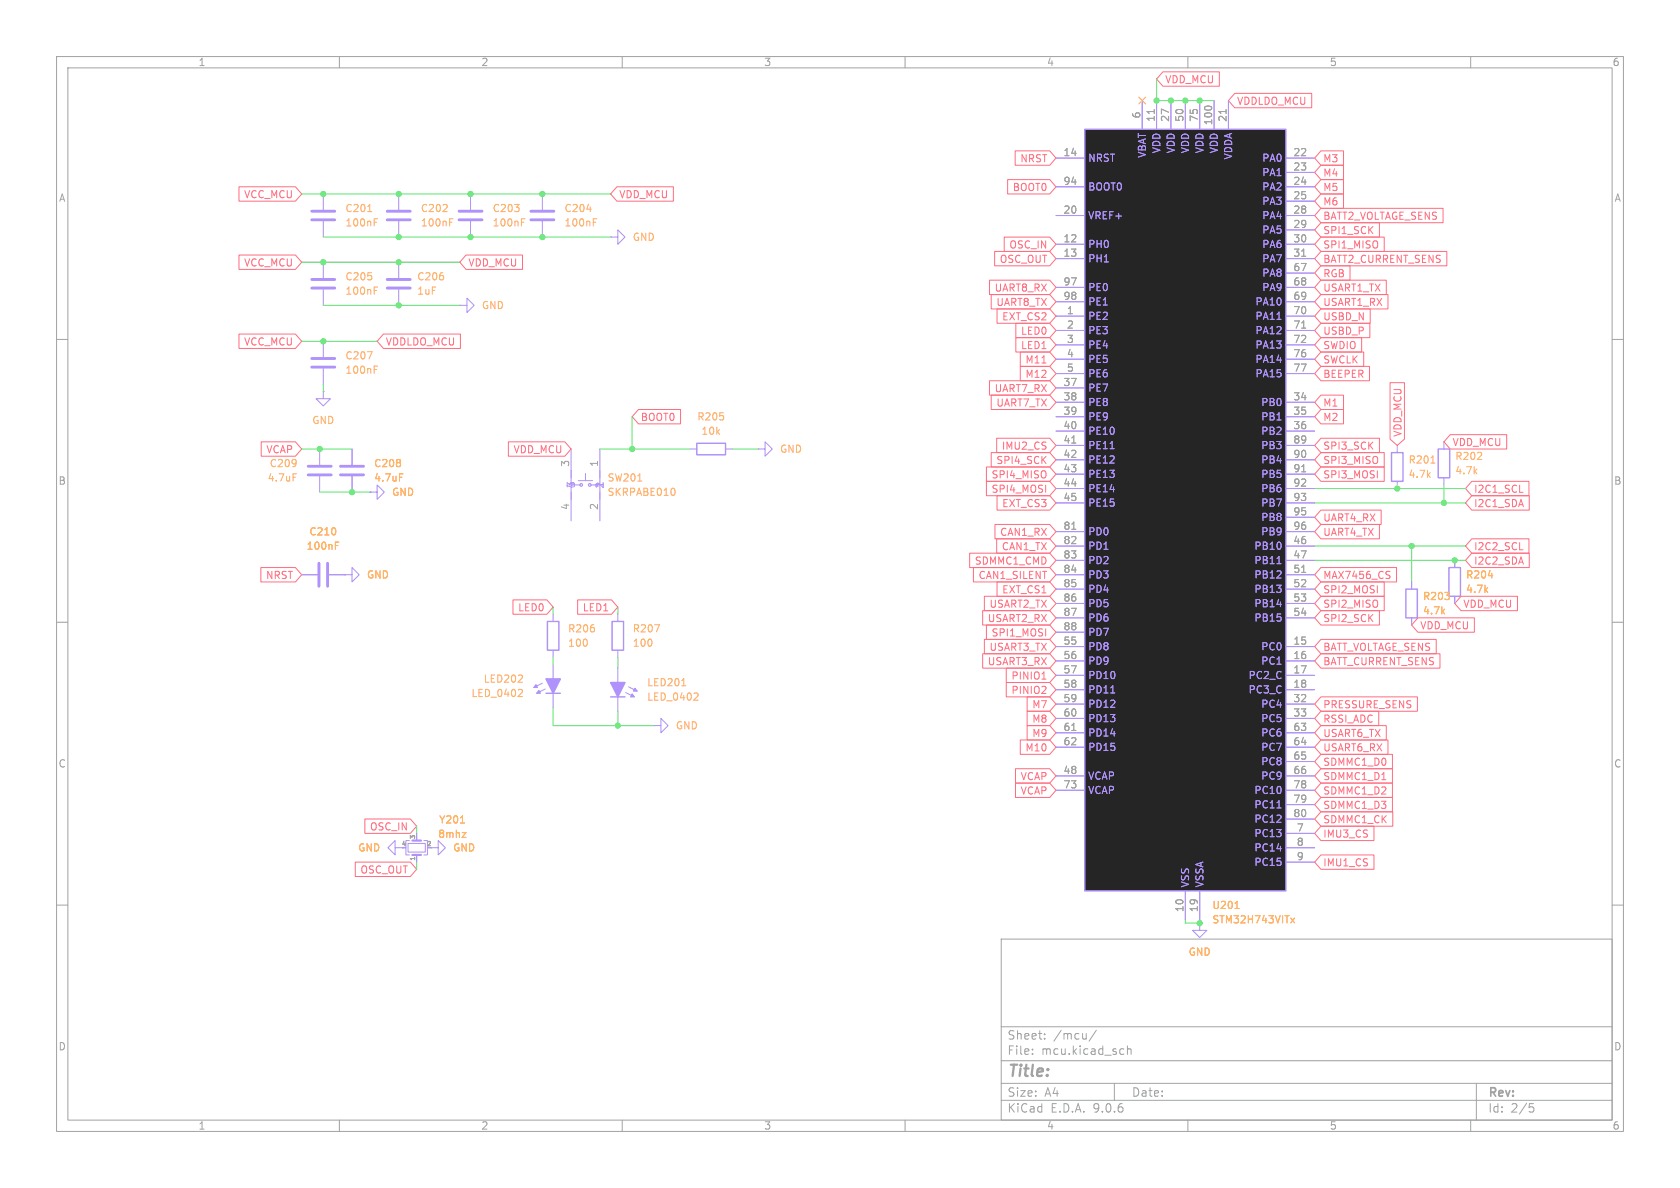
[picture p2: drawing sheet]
<svg xmlns="http://www.w3.org/2000/svg" width="297mm" height="210mm" viewBox="0 0 297 210" stroke-linecap="round" stroke-linejoin="round" font-family="sans-serif">
<g fill="none" stroke="#a2a2a2" stroke-width=".18">
<path d="M10 10h277v190h-277zM12 12h273v186h-273zM60 10v2M110 10v2M160 10v2M210 10v2M260 10v2M10 60h2M285 60h2M10 110h2M285 110h2M10 160h2"/>
<path d="M177 166h108v32h-108zM285 160h2M60 198v2M110 198v2M160 198v2M177 194.5h108M177 191.5h108M177 187.5h108M177 181.5h108M182.5 186.3v.1M182.5 185.5v.1M184.7 183.6v.1"/>
<path d="M184.7 182.8v.1M193.8 182.1l-1.3 2M197 191.5v3M198.2 185.4l.5 .1M198.7 186.3l-.5 .1M199.3 185.5l.2-.1 .4 .1 .1 .9M199.3 184.9v1.5M210 198v2M260 198v2M261 191.5v6.5M270.4 195.1h.7M270.5 195.7h.4l.3 .3-.2 .5-.5 .1"/>
</g>
<path d="M254.3 79.4h2v5.1h-2zM108.2 109.9h2v5h-2zM248.5 104.1h2.1v5.1h-2.1zM107.9 123.2h2.6" fill="none" stroke="#af92fb" stroke-width=".25"/>
<g fill="none" stroke="#af92fb" stroke-width=".18">
<path d="M57.1 34.3v2.8M57.1 39.1v2.8M70.5 34.3v2.8M70.5 39.1v2.8M57.1 46.4v2.7M57.1 51.2v2.8M70.5 46.4v2.7M70.5 51.2v2.8M62.2 79.4v2.8M101 79.4v12.7M106 79.4v12.7M255.3 78.1v1.3"/>
<path d="M62.2 84.2v2.8M65.4 87h1.3v-1.3l1.2 1.3-1.2 1.3v-1.3M65.4 87h.1M101 85.7h1.7M102.2 85h2.6M103.5 83.7v1.3M104.3 85.7h1.7M255.3 84.5v1.2M109.2 108.6v1.3M109.2 114.9v1.3M109.2 118.1v7.6M249.6 102.9v1.2"/>
<path d="M249.6 109.2v1.3M110.6 122.4l1.5 .8M111.1 121.4l1.5 .8M111.8 122.7l-.3 .5M112.3 121.7l-.3 .5M115.6 128.3h1.2v-1.3l1.3 1.3-1.3 1.2v-1.2M115.6 128.3h.1"/>
<circle cx="102.7" cy="85.7" r=".25"/>
<circle cx="104.3" cy="85.7" r=".25"/>
</g>
<g fill="none" stroke="#ffb45b" stroke-width=".18">
<path d="M65 37.4h.7M66.2 39.3h.4M66.2 38.7h.6M79.5 39.3h.4M79.5 38.7h.6M66.2 51.3h.4M66.2 50.7h.6M70.6 83.8h.6M112.7 85h.8M119.2 86.4l.1 .4-.1 .7M115.7 110.4h.9l-.6 1.3M120.5 121.2h.7"/>
<path d="M123.2 122.5l.2 .2v.3l-.8 .8h.8"/>
</g>
<path d="M107.9 120.7h2.6l-1.3 2.5z" fill="#af92fb" stroke="#af92fb" stroke-width=".25"/>
<g fill="#af92fb" stroke="#af92fb" stroke-width=".18">
<path d="M112.3 121.7l.3 .5h-.6z"/>
<path d="M111.8 122.7l.3 .5h-.6z"/>
</g>
<path d="M55.1 37.3h4.1M55.1 38.9h4.1M68.5 37.3h4M68.5 38.9h4M55.1 49.4h4.1M55.1 50.9h4.1M68.5 49.4h4M68.5 50.9h4M60.2 82.4h4.1M60.2 83.9h4.1" fill="none" stroke="#af92fb" stroke-width=".51"/>
<path d="M191.8 22.9h35.5v134.6h-35.5z" fill="#252526"/>
<path d="M191.8 22.9h35.5v134.6h-35.5zM123.2 78.4h5.1v2h-5.1zM246 80h2v5.1h-2zM96.8 109.9h2v5h-2zM256.2 100.3h2v5.1h-2zM96.5 122.6h2.6" fill="none" stroke="#af92fb" stroke-width=".25"/>
<g fill="none" stroke="#af92fb" stroke-width=".18">
<path d="M201.9 17.8v5.1M204.5 17.8v5.1M207 17.8v5.1M209.5 17.8v5.1M212.1 17.8v5.1M214.6 17.8v5.1M217.2 17.8v5.1M83.2 34.3v2.8M83.2 39.1v2.8M95.9 34.3v2.8M95.9 39.1v2.8M186.7 27.9h5.1"/>
<path d="M186.7 33h5.1M186.7 38.1h5.1M227.3 27.9h5.1M227.3 33h5.1M227.3 38.1h5.1M227.3 30.5h5.1M227.3 35.6h5.1M81.3 54h1.2v-1.3l1.3 1.3-1.3 1.2v-1.2M81.3 54h.1M107.9 41.9h1.3v-1.3l1.3 1.3-1.3 1.3v-1.3M107.9 41.9h.1M186.7 43.2h5.1"/>
<path d="M186.7 45.7h5.1M186.7 50.8h5.1M186.7 53.3h5.1M186.7 55.9h5.1M186.7 58.4h5.1M225.8 56.5h.7M227.3 43.2h5.1M227.3 45.7h5.1M227.3 50.8h5.1M227.3 53.3h5.1M227.3 55.9h5.1M227.3 58.4h5.1"/>
<path d="M227.3 40.6h5.1M227.3 48.3h5.1M56.5 79.4v2.8M57.1 69.2v1.3h1.3l-1.3 1.3-1.2-1.3h1.2M57.1 69.2h.1M57.1 60.3v2.8M57.1 65.2v2.7M62.2 79.4v2.8M121.9 79.4h1.3M128.3 79.4h1.2M134 79.4h1.3v-1.3l1.2 1.3-1.2 1.2v-1.2M134 79.4h.1"/>
<path d="M186.7 61h5.1M186.7 63.5h5.1M186.7 66h5.1M186.7 68.6h5.1M186.7 71.1h5.1M186.7 73.7h5.1M186.7 76.2h5.1M186.7 78.7h5.1M196.2 79.3h.8M227.3 61h5.1M227.3 63.5h5.1M227.3 66h5.1"/>
<path d="M227.3 71.1h5.1M227.3 73.7h5.1M227.3 76.2h5.1M227.3 78.7h5.1M247 78.7v1.3M56.5 84.2v2.8M62.2 84.2v2.8M65.4 87h.1M186.7 81.3h5.1M186.7 83.8h5.1M186.7 86.4h5.1M186.7 88.9h5.1"/>
<path d="M186.7 94h5.1M186.7 96.5h5.1M186.7 99.1h5.1M225.8 99.6h.7M227.3 81.3h5.1M227.3 83.8h5.1M227.3 86.4h5.1M227.3 88.9h5.1M227.3 94h5.1M227.3 96.5h5.1M227.3 99.1h5.1M227.3 91.4h5.1"/>
<path d="M247 85.1v1.3M257.2 99.1v1.2M53.3 101.6h2.8M58.2 101.6h2.8M61 101.6h1.2v-1.3l1.3 1.3-1.3 1.3v-1.3M61 101.6h.1M97.8 108.6v1.3M97.8 114.9v1.3M97.8 117.5v7.6M186.7 101.6h5.1M186.7 104.1h5.1M186.7 106.7h5.1"/>
<path d="M186.7 109.2h5.1M186.7 111.8h5.1M186.7 114.3h5.1M186.7 116.8h5.1M186.7 119.4h5.1M227.3 101.6h5.1M227.3 104.1h5.1M227.3 106.7h5.1M227.3 109.2h5.1M227.3 114.3h5.1M227.3 116.8h5.1M227.3 119.4h5.1"/>
<path d="M249.6 102.9v1.2M249.6 109.2v1.3M257.2 105.4v1.3M94.7 121l.3 .5M95.2 122l.3 .6M95.9 120.8l-1.5 .7M96.4 121.8l-1.5 .8M186.7 121.9h5.1M186.7 124.5h5.1M186.7 127h5.1M186.7 129.5h5.1M186.7 132.1h5.1"/>
<path d="M186.7 137.2h5.1M186.7 139.7h5.1M196.4 122.5h.7M227.3 121.9h5.1M227.3 124.5h5.1M227.3 127h5.1M227.3 129.5h5.1M227.3 132.1h5.1M227.3 137.2h5.1M227.3 139.7h5.1M227.3 134.6h5.1M69.8 149.9v-1.3l-1.2 1.3 1.2 1.2v-1.2h1.3"/>
<path d="M72.1 149.1h3.1v1.5h-3.1zM72.4 148.6h-.6v2.5h.6M73.7 147.3v1.3M73.7 151.1v1.3M74.9 148.6h.7v2.5h-.7M76.2 149.9h1.3v-1.3l1.2 1.3-1.2 1.2v-1.2M209.5 157.5v5.1M212.1 157.5v5.1M225.8 142.8h.7M227.3 142.2h5.1M227.3 144.8h5.1M227.3 147.3h5.1"/>
<path d="M227.3 149.9h5.1M227.3 152.4h5.1M212.1 163.2v1.3h1.3l-1.3 1.2-1.3-1.2h1.3M212.1 163.2h.1"/>
</g>
<path d="M204.1 19.4v.7M216.8 19.4v.7M230.1 45.3h.7M230.1 58h.7M189.5 78.3h.7M189.5 93.6h.7M230.1 83.4h.7M230.1 101.2h.7M189.5 129.1h.7" fill="none" stroke="#a2a2a2" stroke-width=".18"/>
<g fill="none" stroke="#ffb45b" stroke-width=".18">
<path d="M92.2 39.3h.4M92.2 38.7h.6M103.7 37h.8M104.9 39.3h.4M104.9 38.7h.6M64.9 62.2h.9l-.6 1.2M66.2 65.3h.4M66.2 64.7h.6M51.8 83.8h.6M59.3 96.4h.4M59.3 95.8h.6M70.6 83.8h.6"/>
<path d="M253 81.9h.7M92.3 119.4v.5M263.1 101.8h.8M91.6 120.6h.8M92.1 121.9l.3 .2-.1 .3-.7 .7h.8M81.4 145.5h.7M81.7 147.2h.7l-.7 .8h.7M218.3 160.6h.8M228.2 162.3l.7 .8M228.9 162.3l-.7 .8"/>
</g>
<path d="M96.5 120h2.6l-1.3 2.6z" fill="#af92fb" stroke="#af92fb" stroke-width=".25"/>
<g fill="#af92fb" stroke="#af92fb" stroke-width=".18">
<path d="M94.7 121l.3 .5h-.6z"/>
<path d="M95.2 122l.3 .6h-.6z"/>
</g>
<path d="M81.2 37.3h4M81.2 38.9h4M93.9 37.3h4M93.9 38.9h4M55.1 63.4h4.1M55.1 64.9h4.1M54.5 82.4h4M54.5 83.9h4M56.4 99.6v4M57.9 99.6v4" fill="none" stroke="#af92fb" stroke-width=".51"/>
<path d="M72.9 151.1h1.5M72.9 148.6h1.5" fill="none" stroke="#af92fb" stroke-width=".38"/>
<g fill="none" stroke="#ff6d7f" stroke-width=".18">
<path d="M205.6 12.7h10v2.5h-10l-1.1-1.2zM218.3 16.5h13.6v2.6h-13.6l-1.1-1.3zM42.2 33h10l1.1 1.3-1.1 1.3h-10zM109.1 33h9.9v2.6h-9.9l-1.2-1.3zM178.1 31.7h7.5l1.1 1.3-1.1 1.3h-7.5zM179.5 26.7h6.1l1.1 1.2-1.1 1.3h-6.1zM233.5 34.3h4v2.5h-4l-1.1-1.2zM233.5 26.7h4v2.5h-4l-1.1-1.3zM233.5 29.2h4v2.6h-4l-1.1-1.3zM233.5 31.7h4v2.6h-4l-1.1-1.3zM233.5 36.8h21.6v2.6h-21.6l-1.1-1.3zM233.5 39.4h10.4v2.5h-10.4l-1.1-1.3z"/>
<path d="M42.2 45.1h10l1.1 1.3-1.1 1.2h-10zM42.2 59.1h10l1.1 1.2-1.1 1.3h-10zM67.8 59.1h13.6v2.5h-13.6l-1.1-1.3zM82.4 45.1h10v2.5h-10l-1.1-1.2zM174.9 49.5h10.7l1.1 1.3-1.1 1.3h-10.7zM175.2 52.1h10.4l1.1 1.2-1.1 1.3h-10.4zM175.8 44.4h9.8l1.1 1.3-1.1 1.3h-9.8zM176.3 54.6h9.3l1.1 1.3-1.1 1.3h-9.3zM177.5 41.9h8.1l1.1 1.3-1.1 1.3h-8.1zM179.6 59.7h6l1.1 1.3-1.1 1.2h-6zM179.6 57.1h6l1.1 1.3-1.1 1.3h-6zM233.5 54.6h8.7v2.6h-8.7l-1.1-1.3z"/>
<path d="M233.5 57.1h8.7v2.6h-8.7l-1.1-1.3zM233.5 59.7h7.2v2.5h-7.2l-1.1-1.2zM233.5 44.4h22.3v2.6h-22.3l-1.1-1.3zM233.5 47h5.2v2.5h-5.2l-1.1-1.2zM233.5 41.9h11.2v2.6h-11.2l-1.1-1.3zM233.5 49.5h11.6v2.6h-11.6l-1.1-1.3zM233.5 52.1h11.9v2.5h-11.9l-1.1-1.3zM46.2 78.1h6l1.1 1.3-1.1 1.2h-6zM89.9 78.1h10l1.1 1.3-1.1 1.2h-10zM112.9 72.4h7.4v2.5h-7.4l-1.1-1.2zM174.9 67.3h10.7l1.1 1.3-1.1 1.3h-10.7zM175.2 69.8h10.4l1.1 1.3-1.1 1.3h-10.4z"/>
<path d="M176.2 77.5h9.4l1.1 1.2-1.1 1.3h-9.4zM180.4 64.8h5.2l1.1 1.2-1.1 1.3h-5.2zM180.4 62.2h5.2l1.1 1.3-1.1 1.3h-5.2zM184.2 64.2h.7M233.5 77.5h10.4v2.5h-10.4l-1.1-1.3zM233.5 72.4h4v2.5h-4l-1.1-1.2zM233.5 69.8h4v2.6h-4l-1.1-1.3zM233.5 62.2h7.6v2.6h-7.6l-1.1-1.3zM233.5 64.8h8.6v2.5h-8.6l-1.1-1.3zM245.7 67.6h2.6v10l-1.3 1.1-1.3-1.1zM256.4 76.8h10v2.6h-10l-1.1-1.3zM171.4 97.8h14.2l1.1 1.3-1.1 1.2h-14.2z"/>
<path d="M174.4 85.1h11.2l1.1 1.3-1.1 1.2h-11.2zM174.4 82.5h11.2l1.1 1.3-1.1 1.3h-11.2zM175.2 80h10.4l1.1 1.3-1.1 1.3h-10.4zM175.9 92.7h9.7l1.1 1.3-1.1 1.3h-9.7zM176.2 95.2h9.4l1.1 1.3-1.1 1.3h-9.4zM176.3 87.6h9.3l1.1 1.3-1.1 1.3h-9.3zM233.5 80h11.2v2.6h-11.2l-1.1-1.3zM233.5 92.7h10.4v2.6h-10.4l-1.1-1.3zM233.5 90.2h10.7v2.5h-10.7l-1.1-1.3zM233.5 82.5h11.2v2.6h-11.2l-1.1-1.3zM260.2 87.6h10.2v2.6h-10.2l-1.1-1.3zM260.2 85.1h10.1v2.5h-10.1l-1.1-1.2z"/>
<path d="M260.2 97.8h10.2v2.5h-10.2l-1.1-1.2zM260.2 95.2h10.1v2.6h-10.1l-1.1-1.3zM268.7 87h.6M268.7 97.2h.6M46.1 100.3h6.1l1.1 1.3-1.1 1.3h-6.1zM90.7 106h6l1.1 1.3-1.1 1.3h-6zM102.1 106h6l1.1 1.3-1.1 1.3h-6zM172.1 100.3h13.5l1.1 1.3-1.1 1.3h-13.5zM173.7 107.9h11.9l1.1 1.3-1.1 1.3h-11.9zM173.7 115.6h11.9l1.1 1.2-1.1 1.3h-11.9zM174 105.4h11.6l1.1 1.3-1.1 1.3h-11.6zM174 113h11.6l1.1 1.3-1.1 1.3h-11.6z"/>
<path d="M174.4 110.5h11.2l1.1 1.3-1.1 1.2h-11.2zM176.3 102.9h9.3l1.1 1.2-1.1 1.3h-9.3zM177.9 118.1h7.7l1.1 1.3-1.1 1.3h-7.7zM233.5 102.9h11.2v2.5h-11.2l-1.1-1.3zM233.5 105.4h11.2v2.6h-11.2l-1.1-1.3zM233.5 107.9h10.4v2.6h-10.4l-1.1-1.3zM233.5 100.3h13.4v2.6h-13.4l-1.1-1.3zM233.5 113h20.4v2.6h-20.4l-1.1-1.3zM233.5 115.6h21.1v2.5h-21.1l-1.1-1.3zM245.5 101.7l.2 .2-.2 .4M245.6 101l.1 .1M250.7 109.2h9.9v2.6h-9.9l-1.1-1.3z"/>
<path d="M258.3 105.4h10v2.6h-10l-1.1-1.3zM177.9 120.6h7.7l1.1 1.3-1.1 1.3h-7.7zM179.5 135.9h6.1l1.1 1.3-1.1 1.2h-6.1zM179.5 138.4h6.1l1.1 1.3-1.1 1.3h-6.1zM180.4 130.8h5.2l1.1 1.3-1.1 1.3h-5.2zM181.6 123.2h4l1.1 1.3-1.1 1.2h-4zM181.6 125.7h4l1.1 1.3-1.1 1.3h-4zM181.6 128.3h4l1.1 1.2-1.1 1.3h-4zM184.2 120.1h.7M233.5 138.4h12.7v2.6h-12.7l-1.1-1.3zM233.5 133.3h12.7v2.6h-12.7l-1.1-1.3zM233.5 130.8h11.9v2.6h-11.9l-1.1-1.3z"/>
<path d="M233.5 123.2h17.1v2.5h-17.1l-1.1-1.2zM233.5 128.3h11.6v2.5h-11.6l-1.1-1.3zM233.5 125.7h10.2v2.6h-10.2l-1.1-1.3zM233.5 135.9h12.7v2.5h-12.7l-1.1-1.2zM62.8 152.4h9.7l1.2 1.3-1.2 1.2h-9.7zM64.5 144.8h8l1.2 1.3-1.2 1.2h-8zM233.5 143.5h12.7v2.6h-12.7l-1.1-1.3zM233.5 141h12.7v2.5h-12.7l-1.1-1.3zM233.5 151.1h9.4v2.6h-9.4l-1.1-1.3zM233.5 146h9.4v2.6h-9.4l-1.1-1.3z"/>
</g>
<g fill="none" stroke="#59e56d" stroke-width=".18">
<path d="M204.5 14v3.8h10.1M53.3 34.3h54.6M53.3 46.4h28M57.1 41.9h50.8M57.1 54h24.2M53.3 79.4h8.9M53.3 60.3h13.4M57.1 67.9v1.3M106 79.4h15.9M111.8 73.7v5.7M129.5 79.4h4.5M56.5 87h8.9"/>
<path d="M232.4 86.4h26.7M232.4 88.9h26.7M232.4 96.5h26.7M232.4 99.1h26.7M249.6 96.5v6.4M255.3 85.7v3.2M97.8 107.3v1.3M97.8 116.2v1.3M109.2 107.3v1.3M109.2 116.2v1.9M97.8 125.1v3.2h17.8M109.2 125.7v2.6"/>
<path d="M73.7 146.1v1.2M73.7 152.4v1.3M209.5 162.6v.6h2.6v-.6"/>
</g>
<path d="M201.3 17.2l1.2 1.2M202.5 17.2l-1.2 1.2" fill="none" stroke="#f7e740" stroke-width=".18"/>
<g fill="#59e56d" stroke="#59e56d" stroke-width=".18">
<circle cx="109.2" cy="128.3" r=".46"/>
<circle cx="212.1" cy="163.2" r=".46"/>
<circle cx="56.5" cy="79.4" r=".46"/>
<circle cx="62.2" cy="87" r=".46"/>
<circle cx="247" cy="86.4" r=".46"/>
<circle cx="212.1" cy="17.8" r=".46"/>
<circle cx="209.5" cy="17.8" r=".46"/>
<circle cx="207" cy="17.8" r=".46"/>
<circle cx="204.5" cy="17.8" r=".46"/>
<circle cx="111.8" cy="79.4" r=".46"/>
<circle cx="249.6" cy="96.5" r=".46"/>
<circle cx="255.3" cy="88.9" r=".46"/>
<circle cx="257.2" cy="99.1" r=".46"/>
<circle cx="83.2" cy="41.9" r=".46"/>
<circle cx="83.2" cy="34.3" r=".46"/>
<circle cx="70.5" cy="54" r=".46"/>
<circle cx="57.1" cy="60.3" r=".46"/>
<circle cx="57.1" cy="46.4" r=".46"/>
<circle cx="70.5" cy="41.9" r=".46"/>
<circle cx="70.5" cy="34.3" r=".46"/>
<circle cx="70.5" cy="46.4" r=".46"/>
<circle cx="57.1" cy="34.3" r=".46"/>
<circle cx="95.9" cy="34.3" r=".46"/>
<circle cx="95.9" cy="41.9" r=".46"/>
</g>
<text font-size="2.8" fill="#a2a2a2" x="178" y="190.9">Title:</text>
<g font-size="2.1" fill="#a2a2a2">
<text x="178" y="184">Sheet:</text>
<text x="186.2" y="184">/mcu/</text>
<text x="178" y="186.7">File:</text>
<text x="184.1" y="186.7">mcu.kicad_sch</text>
<text x="178" y="196.9">KiCad</text>
<text x="178" y="194.1">Size:</text>
<text x="184.7" y="194.1">A4</text>
<text x="185.7" y="196.9">E.D.A.</text>
<text x="193.3" y="196.9">9.0.6</text>
<text x="200" y="194.1">Date:</text>
<text x="263" y="194.3">Rev:</text>
<text x="263" y="196.9">Id:</text>
<text x="267.1" y="196.9">2/5</text>
</g>
<g font-size="1.8" fill="#a2a2a2">
<text x="35" y="11.9">1</text>
<text x="85" y="11.9">2</text>
<text x="135" y="11.9">3</text>
<text x="185" y="11.9">4</text>
<text x="235" y="11.9">5</text>
<text x="285" y="11.9">6</text>
<text x="201.7" y="21" transform="rotate(-90 201.7 21)">6</text>
<text x="204.2" y="21.6" transform="rotate(-90 204.2 21.6)">11</text>
<text x="206.8" y="21.6" transform="rotate(-90 206.8 21.6)">27</text>
<text x="209.3" y="21.6" transform="rotate(-90 209.3 21.6)">50</text>
<text x="211.8" y="21.6" transform="rotate(-90 211.8 21.6)">75</text>
<text x="214.4" y="22.2" transform="rotate(-90 214.4 22.2)">100</text>
<text x="216.9" y="21.6" transform="rotate(-90 216.9 21.6)">21</text>
<text x="187.9" y="27.7">14</text>
<text x="228.6" y="27.7">22</text>
<text x="10.3" y="35.9">A</text>
<text x="187.9" y="32.8">94</text>
<text x="228.6" y="30.2">23</text>
<text x="228.6" y="32.8">24</text>
<text x="228.6" y="35.3">25</text>
<text x="285.3" y="35.9">A</text>
<text x="187.9" y="37.8">20</text>
<text x="228.6" y="37.8">28</text>
<text x="228.6" y="40.4">29</text>
<text x="187.9" y="42.9">12</text>
<text x="187.9" y="45.5">13</text>
<text x="228.6" y="42.9">30</text>
<text x="228.6" y="45.5">31</text>
<text x="187.9" y="50.5">97</text>
<text x="187.9" y="53.1">98</text>
<text x="228.6" y="48">67</text>
<text x="228.6" y="50.5">68</text>
<text x="228.6" y="53.1">69</text>
<text x="188.5" y="55.6">1</text>
<text x="188.5" y="58.2">2</text>
<text x="228.6" y="55.6">70</text>
<text x="228.6" y="58.2">71</text>
<text x="188.5" y="60.7">3</text>
<text x="188.5" y="63.2">4</text>
<text x="188.5" y="65.8">5</text>
<text x="228.6" y="60.7">72</text>
<text x="228.6" y="63.2">76</text>
<text x="228.6" y="65.8">77</text>
<text x="187.9" y="68.3">37</text>
<text x="187.9" y="70.9">38</text>
<text x="228.6" y="70.9">34</text>
<text x="187.9" y="73.4">39</text>
<text x="187.9" y="75.9">40</text>
<text x="228.6" y="73.4">35</text>
<text x="228.6" y="75.9">36</text>
<text x="100.7" y="82.6" transform="rotate(-90 100.7 82.6)">3</text>
<text x="105.8" y="82.6" transform="rotate(-90 105.8 82.6)">1</text>
<text x="187.9" y="78.5">41</text>
<text x="187.9" y="81">42</text>
<text x="187.9" y="83.6">43</text>
<text x="228.6" y="78.5">89</text>
<text x="228.6" y="81">90</text>
<text x="228.6" y="83.6">91</text>
<text x="10.3" y="85.9">B</text>
<text x="187.9" y="86.1">44</text>
<text x="187.9" y="88.6">45</text>
<text x="228.6" y="86.1">92</text>
<text x="228.6" y="88.6">93</text>
<text x="285.3" y="85.9">B</text>
<text x="100.7" y="90.2" transform="rotate(-90 100.7 90.2)">4</text>
<text x="105.8" y="90.2" transform="rotate(-90 105.8 90.2)">2</text>
<text x="187.9" y="93.7">81</text>
<text x="228.6" y="91.2">95</text>
<text x="228.6" y="93.7">96</text>
<text x="187.9" y="96.3">82</text>
<text x="187.9" y="98.8">83</text>
<text x="187.9" y="101.3">84</text>
<text x="228.6" y="96.3">46</text>
<text x="228.6" y="98.8">47</text>
<text x="228.6" y="101.3">51</text>
<text x="187.9" y="103.9">85</text>
<text x="187.9" y="106.4">86</text>
<text x="228.6" y="103.9">52</text>
<text x="228.6" y="106.4">53</text>
<text x="187.9" y="109">87</text>
<text x="187.9" y="111.5">88</text>
<text x="228.6" y="109">54</text>
<text x="187.9" y="114">55</text>
<text x="187.9" y="116.6">56</text>
<text x="187.9" y="119.1">57</text>
<text x="228.6" y="114">15</text>
<text x="228.6" y="116.6">16</text>
<text x="228.6" y="119.1">17</text>
<text x="187.9" y="121.7">58</text>
<text x="187.9" y="124.2">59</text>
<text x="228.6" y="121.7">18</text>
<text x="228.6" y="124.2">32</text>
<text x="187.9" y="126.7">60</text>
<text x="187.9" y="129.3">61</text>
<text x="187.9" y="131.8">62</text>
<text x="228.6" y="126.7">33</text>
<text x="228.6" y="129.3">63</text>
<text x="228.6" y="131.8">64</text>
<text x="10.3" y="135.9">C</text>
<text x="187.9" y="136.9">48</text>
<text x="228.6" y="134.4">65</text>
<text x="228.6" y="136.9">66</text>
<text x="285.3" y="135.9">C</text>
<text x="187.9" y="139.4">73</text>
<text x="228.6" y="139.4">78</text>
<text x="228.6" y="142">79</text>
<text x="228.6" y="144.5">80</text>
<text x="229.2" y="147.1">7</text>
<text x="229.2" y="149.6">8</text>
<text x="229.2" y="152.1">9</text>
<text x="209.3" y="161.3" transform="rotate(-90 209.3 161.3)">10</text>
<text x="211.8" y="161.3" transform="rotate(-90 211.8 161.3)">19</text>
<text x="10.3" y="185.9">D</text>
<text x="285.3" y="185.9">D</text>
<text x="35" y="199.9">1</text>
<text x="85" y="199.9">2</text>
<text x="135" y="199.9">3</text>
<text x="185" y="199.9">4</text>
<text x="235" y="199.9">5</text>
<text x="285" y="199.9">6</text>
</g>
<g font-size="1.8" fill="#ff6d7f">
<text x="205.9" y="14.9">VDD_MCU</text>
<text x="218.6" y="18.7">VDDLDO_MCU</text>
<text x="180.3" y="28.9">NRST</text>
<text x="233.8" y="28.9">M3</text>
<text x="43.1" y="35.2">VCC_MCU</text>
<text x="109.4" y="35.2">VDD_MCU</text>
<text x="178.9" y="34">BOOT0</text>
<text x="233.8" y="31.4">M4</text>
<text x="233.8" y="34">M5</text>
<text x="233.8" y="36.5">M6</text>
<text x="233.8" y="39.1">BATT2_VOLTAGE_SENS</text>
<text x="233.8" y="41.6">SPI1_SCK</text>
<text x="43.1" y="47.3">VCC_MCU</text>
<text x="82.7" y="47.3">VDD_MCU</text>
<text x="176.7" y="46.7">OSC_OUT</text>
<text x="178.3" y="44.1">OSC_IN</text>
<text x="233.8" y="46.7">BATT2_CURRENT_SENS</text>
<text x="233.8" y="44.1">SPI1_MISO</text>
<text x="175.7" y="51.8">UART8_RX</text>
<text x="233.8" y="49.2">RGB</text>
<text x="233.8" y="51.8">USART1_TX</text>
<text x="176" y="54.3">UART8_TX</text>
<text x="177.1" y="56.8">EXT_CS2</text>
<text x="180.4" y="59.4">LED0</text>
<text x="233.8" y="56.8">USBD_N</text>
<text x="233.8" y="59.4">USBD_P</text>
<text x="233.8" y="54.3">USART1_RX</text>
<text x="43.1" y="61.3">VCC_MCU</text>
<text x="68.1" y="61.3">VDDLDO_MCU</text>
<text x="180.4" y="61.9">LED1</text>
<text x="181.2" y="64.5">M11</text>
<text x="233.8" y="64.5">SWCLK</text>
<text x="233.8" y="61.9">SWDIO</text>
<text x="175.7" y="69.5">UART7_RX</text>
<text x="181.2" y="67">M12</text>
<text x="233.8" y="67">BEEPER</text>
<text x="113.2" y="74.6">BOOT0</text>
<text x="176" y="72.1">UART7_TX</text>
<text x="233.8" y="74.6">M2</text>
<text x="233.8" y="72.1">M1</text>
<text x="248" y="77.3" transform="rotate(-90 248 77.3)">VDD_MCU</text>
<text x="47" y="80.3">VCAP</text>
<text x="90.7" y="80.3">VDD_MCU</text>
<text x="176" y="82.2">SPI4_SCK</text>
<text x="177" y="79.7">IMU2_CS</text>
<text x="233.8" y="79.7">SPI3_SCK</text>
<text x="233.8" y="82.2">SPI3_MISO</text>
<text x="256.7" y="79.1">VDD_MCU</text>
<text x="175.2" y="87.3">SPI4_MOSI</text>
<text x="175.2" y="84.8">SPI4_MISO</text>
<text x="177.1" y="89.9">EXT_CS3</text>
<text x="233.8" y="84.8">SPI3_MOSI</text>
<text x="260.5" y="89.9">I2C1_SDA</text>
<text x="260.5" y="87.3">I2C1_SCL</text>
<text x="176.7" y="94.9">CAN1_RX</text>
<text x="233.8" y="94.9">UART4_TX</text>
<text x="233.8" y="92.4">UART4_RX</text>
<text x="172.2" y="100">SDMMC1_CMD</text>
<text x="177" y="97.5">CAN1_TX</text>
<text x="260.5" y="100">I2C2_SDA</text>
<text x="260.5" y="97.5">I2C2_SCL</text>
<text x="46.9" y="102.6">NRST</text>
<text x="172.9" y="102.6">CAN1_SILENT</text>
<text x="174.8" y="107.6">USART2_TX</text>
<text x="177.1" y="105.1">EXT_CS1</text>
<text x="233.8" y="105.1">SPI2_MOSI</text>
<text x="233.8" y="107.6">SPI2_MISO</text>
<text x="233.8" y="102.6">MAX7456_CS</text>
<text x="258.6" y="107.6">VDD_MCU</text>
<text x="91.5" y="108.3">LED0</text>
<text x="102.9" y="108.3">LED1</text>
<text x="174.5" y="110.2">USART2_RX</text>
<text x="175.2" y="112.7">SPI1_MOSI</text>
<text x="233.8" y="110.2">SPI2_SCK</text>
<text x="251" y="111.4">VDD_MCU</text>
<text x="174.5" y="117.8">USART3_RX</text>
<text x="174.8" y="115.3">USART3_TX</text>
<text x="233.8" y="115.3">BATT_VOLTAGE_SENS</text>
<text x="233.8" y="117.8">BATT_CURRENT_SENS</text>
<text x="178.7" y="122.9">PINIO2</text>
<text x="178.7" y="120.3">PINIO1</text>
<text x="182.4" y="125.4">M7</text>
<text x="233.8" y="125.4">PRESSURE_SENS</text>
<text x="182.4" y="128">M8</text>
<text x="182.4" y="130.5">M9</text>
<text x="233.8" y="130.5">USART6_TX</text>
<text x="233.8" y="128">RSSI_ADC</text>
<text x="181.2" y="133">M10</text>
<text x="233.8" y="135.6">SDMMC1_D0</text>
<text x="233.8" y="133">USART6_RX</text>
<text x="180.3" y="138.1">VCAP</text>
<text x="180.3" y="140.7">VCAP</text>
<text x="233.8" y="140.7">SDMMC1_D2</text>
<text x="233.8" y="143.2">SDMMC1_D3</text>
<text x="233.8" y="138.1">SDMMC1_D1</text>
<text x="65.3" y="147">OSC_IN</text>
<text x="233.8" y="145.7">SDMMC1_CK</text>
<text x="233.8" y="148.3">IMU3_CS</text>
<text x="63.6" y="154.6">OSC_OUT</text>
<text x="233.8" y="153.4">IMU1_CS</text>
</g>
<g font-size="1.8" fill="#af92fb">
<text x="192.3" y="28.8">NRST</text>
<text x="202.8" y="28" transform="rotate(-90 202.8 28)">VBAT</text>
<text x="205.3" y="27.2" transform="rotate(-90 205.3 27.2)">VDD</text>
<text x="207.9" y="27.2" transform="rotate(-90 207.9 27.2)">VDD</text>
<text x="210.4" y="27.2" transform="rotate(-90 210.4 27.2)">VDD</text>
<text x="213" y="27.2" transform="rotate(-90 213 27.2)">VDD</text>
<text x="215.5" y="27.2" transform="rotate(-90 215.5 27.2)">VDD</text>
<text x="218" y="28.3" transform="rotate(-90 218 28.3)">VDDA</text>
<text x="223.1" y="28.8">PA0</text>
<text x="192.3" y="33.9">BOOT0</text>
<text x="223.1" y="31.3">PA1</text>
<text x="223.1" y="33.9">PA2</text>
<text x="192.3" y="39">VREF+</text>
<text x="223.1" y="36.4">PA3</text>
<text x="223.1" y="39">PA4</text>
<text x="223.1" y="41.5">PA5</text>
<text x="192.3" y="44">PH0</text>
<text x="192.3" y="46.6">PH1</text>
<text x="223.1" y="44">PA6</text>
<text x="223.1" y="46.6">PA7</text>
<text x="192.3" y="51.7">PE0</text>
<text x="223.1" y="49.1">PA8</text>
<text x="223.1" y="51.7">PA9</text>
<text x="192.3" y="54.2">PE1</text>
<text x="192.3" y="56.7">PE2</text>
<text x="192.3" y="59.3">PE3</text>
<text x="221.8" y="54.2">PA10</text>
<text x="221.8" y="56.7">PA11</text>
<text x="221.8" y="59.3">PA12</text>
<text x="192.3" y="61.8">PE4</text>
<text x="192.3" y="64.4">PE5</text>
<text x="221.8" y="61.8">PA13</text>
<text x="221.8" y="64.4">PA14</text>
<text x="192.3" y="66.9">PE6</text>
<text x="192.3" y="69.4">PE7</text>
<text x="192.3" y="72">PE8</text>
<text x="221.8" y="66.9">PA15</text>
<text x="222.9" y="72">PB0</text>
<text x="192.3" y="74.5">PE9</text>
<text x="192.3" y="77.1">PE10</text>
<text x="222.9" y="74.5">PB1</text>
<text x="222.9" y="77.1">PB2</text>
<text x="192.3" y="79.6">PE11</text>
<text x="192.3" y="82.1">PE12</text>
<text x="222.9" y="79.6">PB3</text>
<text x="222.9" y="82.1">PB4</text>
<text x="101.8" y="86.5" transform="rotate(-90 101.8 86.5)">4</text>
<text x="106.9" y="86.4" transform="rotate(-90 106.9 86.4)">1</text>
<text x="192.3" y="84.7">PE13</text>
<text x="192.3" y="87.2">PE14</text>
<text x="192.3" y="89.8">PE15</text>
<text x="222.9" y="84.7">PB5</text>
<text x="222.9" y="87.2">PB6</text>
<text x="222.9" y="89.8">PB7</text>
<text x="192.3" y="94.8">PD0</text>
<text x="222.9" y="92.3">PB8</text>
<text x="222.9" y="94.8">PB9</text>
<text x="192.3" y="97.4">PD1</text>
<text x="192.3" y="99.9">PD2</text>
<text x="221.7" y="97.4">PB10</text>
<text x="221.7" y="99.9">PB11</text>
<text x="192.3" y="102.5">PD3</text>
<text x="192.3" y="105">PD4</text>
<text x="192.3" y="107.5">PD5</text>
<text x="221.7" y="102.5">PB12</text>
<text x="221.7" y="105">PB13</text>
<text x="221.7" y="107.5">PB14</text>
<text x="192.3" y="110.1">PD6</text>
<text x="192.3" y="112.6">PD7</text>
<text x="221.7" y="110.1">PB15</text>
<text x="192.3" y="115.2">PD8</text>
<text x="192.3" y="117.7">PD9</text>
<text x="222.9" y="115.2">PC0</text>
<text x="222.9" y="117.7">PC1</text>
<text x="192.3" y="120.2">PD10</text>
<text x="192.3" y="122.8">PD11</text>
<text x="192.3" y="125.3">PD12</text>
<text x="220.6" y="120.2">PC2_C</text>
<text x="220.6" y="122.8">PC3_C</text>
<text x="222.9" y="125.3">PC4</text>
<text x="192.3" y="127.9">PD13</text>
<text x="192.3" y="130.4">PD14</text>
<text x="222.9" y="127.9">PC5</text>
<text x="222.9" y="130.4">PC6</text>
<text x="192.3" y="132.9">PD15</text>
<text x="222.9" y="132.9">PC7</text>
<text x="222.9" y="135.5">PC8</text>
<text x="192.3" y="138">VCAP</text>
<text x="192.3" y="140.6">VCAP</text>
<text x="221.7" y="140.6">PC10</text>
<text x="221.7" y="143.1">PC11</text>
<text x="222.9" y="138">PC9</text>
<text x="221.7" y="145.6">PC12</text>
<text x="221.7" y="148.2">PC13</text>
<text x="221.7" y="150.7">PC14</text>
<text x="221.7" y="153.3">PC15</text>
<text x="210.4" y="157" transform="rotate(-90 210.4 157)">VSS</text>
<text x="213" y="157" transform="rotate(-90 213 157)">VSSA</text>
</g>
<g font-size="1.8" fill="#ffb45b">
<text x="61" y="37.7">C201</text>
<text x="61" y="40.2">100nF</text>
<text x="74.3" y="37.7">C202</text>
<text x="74.3" y="40.2">100nF</text>
<text x="87" y="37.7">C203</text>
<text x="87" y="40.2">100nF</text>
<text x="99.7" y="37.7">C204</text>
<text x="99.7" y="40.2">100nF</text>
<text x="111.8" y="42.8">GND</text>
<text x="61" y="49.8">C205</text>
<text x="61" y="52.3">100nF</text>
<text x="73.7" y="49.8">C206</text>
<text x="73.7" y="52.3">1uF</text>
<text x="85.1" y="54.8">GND</text>
<text x="61" y="63.7">C207</text>
<text x="61" y="66.3">100nF</text>
<text x="55.1" y="75.2">GND</text>
<text x="123.2" y="74.5">R205</text>
<text x="123.9" y="77.1">10k</text>
<text x="47.6" y="82.8">C209</text>
<text x="66" y="82.8">C208</text>
<text x="137.8" y="80.2">GND</text>
<text x="248.9" y="82.1">R201</text>
<text x="257.2" y="81.5">R202</text>
<text x="47.2" y="85.3">4.7uF</text>
<text x="66" y="85.3">4.7uF</text>
<text x="69.2" y="87.9">GND</text>
<text x="107.3" y="85.3">SW201</text>
<text x="107.3" y="87.9">SKRPABE010</text>
<text x="248.9" y="84.7">4.7k</text>
<text x="257.2" y="84">4.7k</text>
<text x="54.6" y="94.8">C210</text>
<text x="54.1" y="97.4">100nF</text>
<text x="64.8" y="102.5">GND</text>
<text x="251.5" y="106.3">R203</text>
<text x="259.1" y="102.5">R204</text>
<text x="259.1" y="105">4.7k</text>
<text x="100.3" y="112">R206</text>
<text x="111.8" y="112">R207</text>
<text x="251.5" y="108.8">4.7k</text>
<text x="100.3" y="114.5">100</text>
<text x="111.8" y="114.5">100</text>
<text x="83.2" y="123.4">LED_0402</text>
<text x="85.4" y="120.9">LED202</text>
<text x="114.3" y="124.1">LED_0402</text>
<text x="114.3" y="121.5">LED201</text>
<text x="119.4" y="129.1">GND</text>
<text x="77.4" y="148.3">8mhz</text>
<text x="77.5" y="145.8">Y201</text>
<text x="63.2" y="150.7">GND</text>
<text x="80" y="150.7">GND</text>
<text x="214.2" y="160.9">U201</text>
<text x="214.2" y="163.4">STM32H743VITx</text>
<text x="210.1" y="169.1">GND</text>
</g>
<g font-size="1.1" fill="#a2a2a2">
<text x="70.9" y="149.6">4</text>
<text x="73.4" y="148.5" transform="rotate(-90 73.4 148.5)">3</text>
<text x="75.4" y="149.6">2</text>
<text x="73.4" y="152.3" transform="rotate(-90 73.4 152.3)">1</text>
</g>
</svg>
